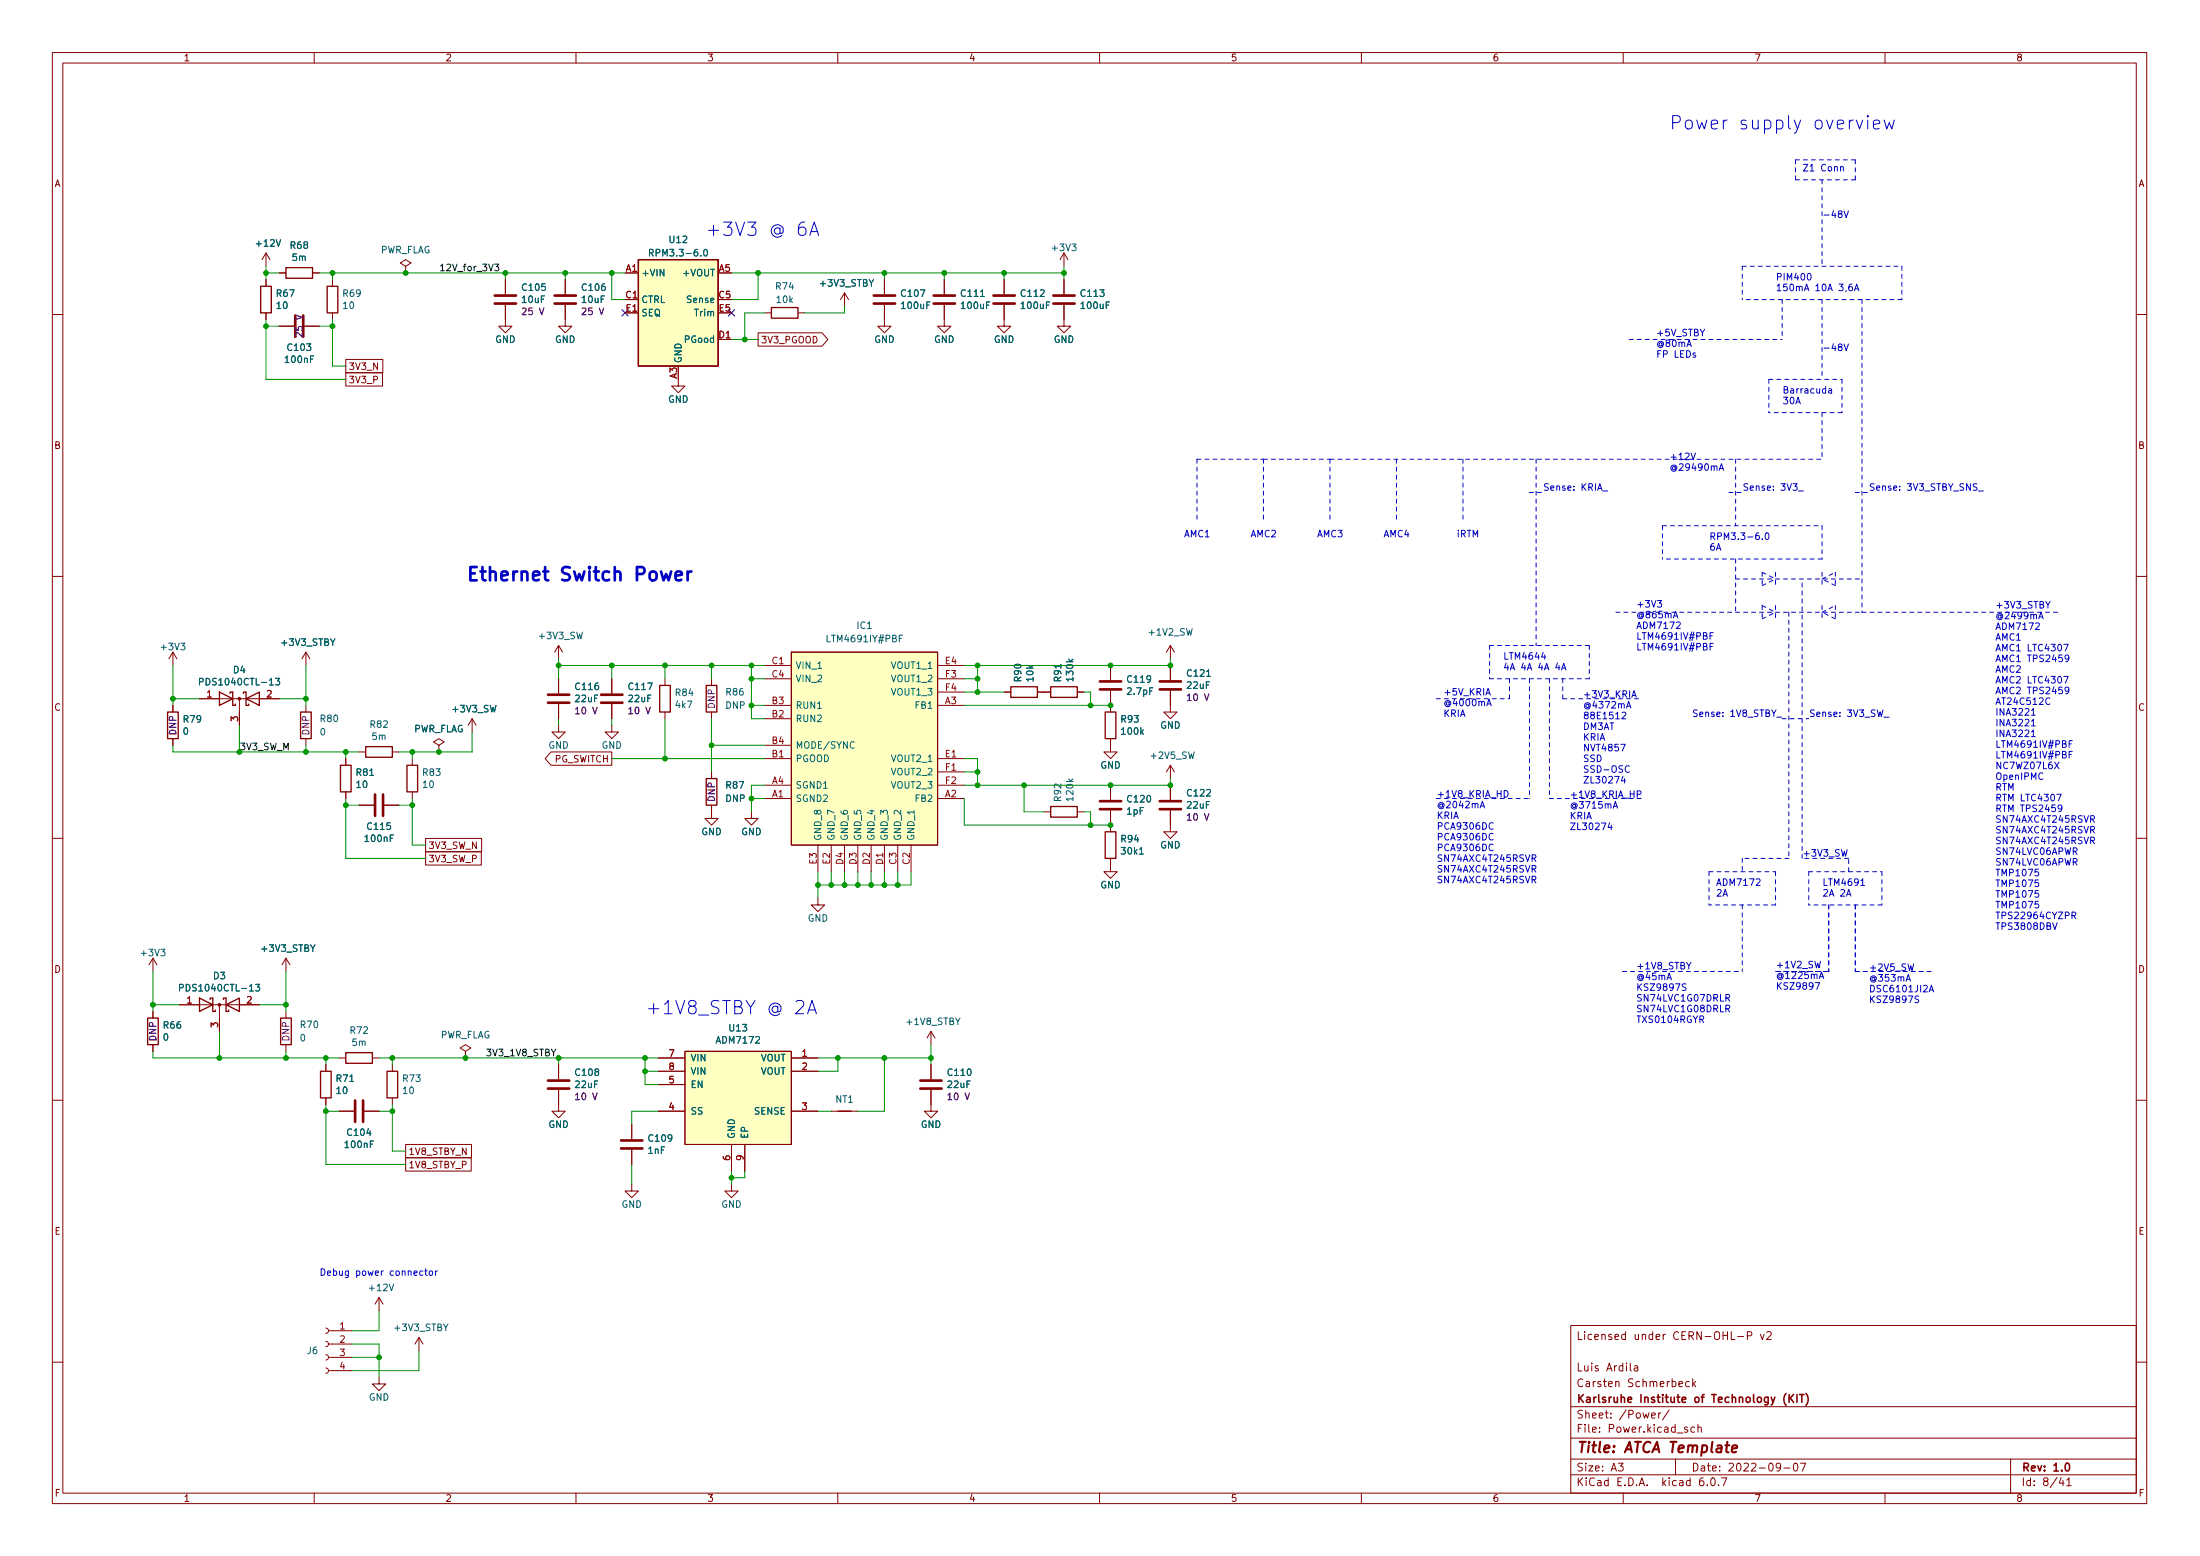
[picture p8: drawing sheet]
<svg xmlns="http://www.w3.org/2000/svg" width="420mm" height="297mm" viewBox="0 0 420 297" stroke-linecap="round" stroke-linejoin="round" font-family="sans-serif">
<g fill="none" stroke="#840000" stroke-width=".19">
<path d="M10 10h400v277h-400zM12 12h396v273h-396zM60 10v2M110 10v2M160 10v2M210 10v2M260 10v2M310 10v2M360 10v2M50.8 48.3l-.8 1.3M50.8 48.3v2.5M50.8 53.4v1.2"/>
<path d="M50.8 59.7v1.3M50.8 48.3l.8 1.3M53.3 52.1h1.3M59.7 52.1h1.3M63.5 53.4v1.2M63.5 59.7v1.3M77.5 50.8l1-.6-1-.6-1 .6 1 .6v1.3M77.5 52.1h.1M96.5 58.2v4.1h-1.3l1.3 1.2 1.3-1.2h-1.3M96.5 53.4v2.8M107.9 58.2v4.1h-1.2l1.2 1.2 1.3-1.2h-1.3M107.9 53.4v2.8"/>
<path d="M146 59.7h1.3M152.4 59.7h1.3M161.3 55.9v2.6M161.3 55.9l-.8 1.3M161.3 55.9l.8 1.3M168.9 58.2v4.1h-1.3l1.3 1.2 1.3-1.2h-1.3M168.9 53.4v2.8M180.3 58.2v4.1h-1.2l1.2 1.2 1.3-1.2h-1.3M180.3 53.4v2.8M191.8 58.2v4.1h-1.3l1.3 1.2 1.2-1.2h-1.2M191.8 53.4v2.8M203.2 58.2v4.1h-1.3l1.3 1.2 1.3-1.2h-1.3"/>
<path d="M203.2 48.3l-.8 1.3M203.2 48.3v2.5M203.2 53.4v2.8M203.2 48.3l.8 1.3M10 60h2M53.3 62.3h2.8M58.2 62.3h2.8M66 71.2h7.1v2.5h-7.1zM66 68.6h7.1v2.6h-7.1zM129.5 72.4v1.3h-1.2l1.2 1.3 1.3-1.3h-1.3M144.8 63.5h12.2l1.1 1.3-1.1 1.3h-12.2zM408 60h2"/>
<path d="M10 110h2M408 110h2M33 124.5v2.5M33 134.7v1.2M33 124.5l-.7 1.3M33 124.5l.8 1.3M38.1 133.4h15.2M45.7 133.4v5.1M58.4 124.5l-.7 1.3M58.4 124.5v2.5M58.4 134.7v1.2M58.4 124.5l.8 1.3"/>
<path d="M90.2 137.2l-.8 1.3M90.2 137.2v2.5M90.2 137.2l.7 1.3M106.7 138.5v1.2h1.2l-1.2 1.3-1.3-1.3h1.3M106.7 123.2v2.6M106.7 129.6v2.8M106.7 134.4v2.8M106.7 123.2l-.8 1.3M106.7 123.2l.7 1.3M116.8 138.5v1.2h1.3l-1.3 1.3-1.2-1.3h1.2M116.8 129.6v2.8M116.8 134.4v2.8"/>
<path d="M127 129.6v1.2M127 135.9v1.3M135.9 129.6v1.2M135.9 135.9v1.3M146 134.7h5.1M146 137.2h5.1M146 127h5.1M146 129.6h5.1M151.1 124.5h28v36.8h-28zM179.1 134.7h5M179.1 127h5M179.1 129.6h5"/>
<path d="M179.1 132.1h5M191.8 132.1h1.2M198.1 132.1h2.6M205.7 132.1h1.3M212.1 127v2.8M212.1 131.9v4M223.5 131.9v4h1.3l-1.3 1.3-1.3-1.3h1.3M223.5 123.2v2.6M223.5 127v2.8M223.5 123.2l-.7 1.3M223.5 123.2l.8 1.3M33 141v1.3"/>
<path d="M58.4 141v1.3M66 144.8v1.3M66 151.2v1.2M68.6 153.7h2.8M68.6 143.5h1.2M73.4 153.7h2.8M74.9 143.5h1.3M78.7 144.8v1.3M78.7 151.2v1.2M83.8 142.3l1-.7-1-.6-1 .6 1 .7v1.2M83.8 143.5h.1M105.2 143.5h11.6v2.6h-11.6l-1.1-1.3z"/>
<path d="M135.9 153.7v2.5h1.3l-1.3 1.3-1.3-1.3h1.3M135.9 147.4v1.2M143.5 155v1.2h1.3l-1.3 1.3-1.3-1.3h1.3M146 152.4h5.1M146 149.9h5.1M146 144.8h5.1M146 142.3h5.1M179.1 152.4h5M179.1 149.9h5M179.1 144.8h5M179.1 147.4h5M199.4 155h1.3"/>
<path d="M205.7 155h1.3M212.1 141v2.5h1.3l-1.3 1.3-1.3-1.3h1.3M212.1 149.9v2.8M212.1 154.7v4.1M223.5 154.7v4.1h1.3l-1.3 1.3-1.3-1.3h1.3M223.5 146.1l-.7 1.3M223.5 146.1v2.5M223.5 149.9v2.8M223.5 146.1l.8 1.3M10 160h2M81.3 160.1h10.7v2.5h-10.7zM81.3 162.6h10.6v2.5h-10.6z"/>
<path d="M156.2 171.5v1.3h1.3l-1.3 1.2-1.3-1.2h1.3M156.2 161.3v5.1M158.7 161.3v5.1M161.3 161.3v5.1M163.8 161.3v5.1M166.4 161.3v5.1M168.9 161.3v5.1M171.4 161.3v5.1M174 161.3v5.1M212.1 163.9v2.5h1.3l-1.3 1.3-1.3-1.3h1.3M408 160h2M29.2 182.9v2.6"/>
<path d="M29.2 193.1v1.2M29.2 199.4v1.3M29.2 182.9l-.8 1.3M29.2 182.9l.8 1.3M34.3 191.8h15.2M41.9 191.8v5.1M54.6 182.9l-.8 1.3M54.6 182.9v2.6M54.6 193.1v1.2M54.6 199.4v1.3M54.6 182.9l.8 1.3M177.8 196.9v2.5"/>
<path d="M177.8 196.9l-.8 1.3M177.8 196.9l.8 1.3M10 210h2M62.2 203.2v1.3M62.2 209.6v1.3M64.8 202h1.2M64.8 212.1h2.8M69.6 212.1h2.8M71.1 202h1.3M74.9 203.2v1.3M74.9 209.6v1.3M77.5 218.5h12.5v2.5h-12.5z"/>
<path d="M88.9 200.7l1-.6-1-.7-1 .7 1 .6v1.3M88.9 202h.1M106.7 208.1v4h-1.3l1.3 1.3 1.2-1.3h-1.2M106.7 203.2v2.8M120.6 214.7v2.8M120.6 219.5v2.8M125.7 202h5.1M125.7 212.1h5.1M125.7 204.5h5.1M125.7 207h5.1M130.8 200.7h20.3v17.8h-20.3zM139.7 218.5v5.1"/>
<path d="M142.2 218.5v5.1M151.1 202h5.1M151.1 212.1h5.1M151.1 204.5h5.1M158.7 212.1h5.1M177.8 208.1v4h-1.3l1.3 1.3 1.3-1.3h-1.3M177.8 203.2v2.8M408 210h2M77.5 221h12.5v2.6h-12.5zM120.6 226.1v1.3h1.3l-1.3 1.2-1.2-1.2h1.2M139.7 226.1v1.3h1.3l-1.3 1.2-1.3-1.2h1.3M62.2 258.6l.4 .2 .1 .3-.1 .4-.4 .1"/>
<path d="M62.2 256.1l.4 .1 .1 .4-.1 .3-.4 .2M62.2 253.5l.4 .2 .1 .3-.1 .4-.4 .1M62.7 259.1h4.6M62.7 256.6h4.6M62.7 254h4.6M72.4 247.7l-.8 1.3M72.4 247.7v2.5M72.4 247.7l.8 1.3M80 255.3l-.8 1.3M80 255.3v2.5M80 255.3l.8 1.3M300 253h108v32h-108z"/>
<path d="M331.9 255.1h1.1M333.7 255l.7-.1 .2-.2-.1-.3-.2-.2h-.6v1.5M336.2 254.7l.4 1 .3-1M337.4 254.4l.6-.2 .2 .2 .1 .2-.9 1.1h.9M10 260h2M62.2 261.1l.4 .2 .1 .4-.1 .3-.4 .2M62.7 261.7h4.6M72.4 262.9v1.3h-1.3l1.3 1.3 1.3-1.3h-1.3M300 278.5h108M300 274.5h108M300 268.5h108M309.1 279.3h.9l-.5 .6 .4 .1v.7l-.2 .1-.6-.1"/>
<path d="M311.4 260.2v1.3l.2 .2M312.1 260.8h.6l.1 .9M312.8 261.1h-.5a.29 .29 0 0 0-.2 .3 .29 .29 0 0 0 .2 .3l.5-.1M315.4 270.2l.7-.1v-.3l-.5-.1-.2 .2 .1 .7h.6M316.8 269.7v1M317.2 269.7l-.3 .1-.1 .2M318.8 269.1l-1.3 2M320 278.5v3M320.6 264.2l.8-.1-.1-.3-.4-.1-.3 .2 .1 .7h.6M322.3 272.5l-.4-.1-.2 .2 .1 .2 .5 .2v.3h-.6M322.6 263.8l-.4-.1-.3 .3 .2 .6h.5M323.3 263.2v1.5"/>
<path d="M323.4 264.1l.4 .6M323.6 272.5l-.4-.1-.3 .3 .2 .6h.5M323.8 263.7l-.5 .6M324.3 272.6l.2-.2 .4 .1v.9M324.3 271.9v1.5M340.1 280l-.3 .2h-.3l-.3-.2 .2-.6 .4-.1 .2 .2a.99 .99 0 0 1-.4 1.3h-.2M342.7 279.4l.2-.1a.8 .8 0 0 1 .5 .8 .8 .8 0 0 1-.5 .7 1 1 0 0 1-.2-1.4zM343.8 279.3h1.1l-.7 1.5M384 278.5v6.5M408 260h2M60 285v2M110 285v2"/>
<path d="M160 285v2M210 285v2M260 285v2M300 281.5h108M310 285v2M325.3 282.1a.59 .59 0 0 0-.7 .7v.5l.1 .2 .4 .1 .3-.1v-.5l-.1-.2-.4-.1-.3 .3M326.1 283.5v.1M326.8 282.3l.3-.2a.8 .8 0 0 1 .5 .8 .8 .8 0 0 1-.5 .7l-.3-.1-.1-.5zM328.2 283.5v.1M328.8 282.1h1l-.7 1.5M340.7 280.2h1.2M360 285v2"/>
<path d="M393.6 282l-.3 1.1h.9M394 282.6v1M394.7 282.5l.4-.4v1.5M394.7 283.6h.9"/>
</g>
<path d="M341.1 266a1.73 1.73 0 0 0 0 2.3M341.7 266.2v1.5M341.9 266.9l.6 .8M342.5 266.2l-.8 .9M343.2 266.2v1.5M343.7 266.2h.8M344.1 266.2v1.5M344.9 266a1.73 1.73 0 0 1 0 2.3M394.6 279.4l.2-.1a.8 .8 0 0 1 .5 .8 .8 .8 0 0 1-.5 .7 1 1 0 0 1-.2-1.4z" fill="none" stroke="#840000" stroke-width=".3"/>
<path d="M329.5 275.9h.8M330.8 276.6l.9-.2v-.4l-.6-.1-.3 .3v.9h.8" fill="none" stroke="#840000" stroke-width=".4"/>
<g fill="none" stroke="#840000" stroke-width=".51">
<path d="M94.5 57.9h4.1M94.5 56.4h4.1M105.9 57.9h4.1M105.9 56.4h4.1M166.9 57.9h4M166.9 56.4h4M178.3 57.9h4.1M178.3 56.4h4.1M189.7 57.9h4.1M189.7 56.4h4.1M201.2 57.9h4M201.2 56.4h4"/>
<path d="M56.4 60.2v4.1M57.9 60.2v4.1M104.6 134.1h4.1M104.6 132.6h4.1M114.8 134.1h4.1M114.8 132.6h4.1M210.1 131.6h4M210.1 130.1h4M221.5 131.6h4.1M221.5 130.1h4.1M71.6 151.7v4M73.2 151.7v4"/>
<path d="M210.1 154.5h4M210.1 152.9h4M221.5 154.5h4.1M221.5 152.9h4.1M67.8 210.1v4.1M69.3 210.1v4.1M104.6 207.8h4.1M104.6 206.3h4.1M118.6 219.2h4.1M118.6 217.7h4.1M175.8 207.8h4M175.8 206.3h4"/>
</g>
<g fill="none" stroke="#840000" stroke-width=".25">
<path d="M49.8 54.6h2v5.1h-2zM54.6 51.1h5.1v2h-5.1zM62.5 54.6h2v5.1h-2zM121.9 49.6h15.3v20.3h-15.3zM147.3 58.7h5.1v2h-5.1zM32 135.9h2v5.1h-2zM41.9 132.1l2.5 1.3-2.5 1.3zM43.9 132.4v-.3h.5v2.6h.6v-.3M46.5 132.4v-.3h.5v2.6h.5v-.3M47 133.4l2.5-1.3v2.6zM57.4 135.9h2v5.1h-2zM126 130.8h2v5.1h-2z"/>
<path d="M134.9 130.8h2v5.1h-2zM193 131.1h5.1v2h-5.1zM200.7 131.1h5v2h-5zM211.1 135.9h2v5.1h-2zM65 146.1h2.1v5.1h-2.1zM69.8 142.5h5.1v2.1h-5.1zM77.7 146.1h2.1v5.1h-2.1zM134.9 148.6h2v5.1h-2zM200.7 154h5v2h-5zM211.1 158.8h2v5.1h-2zM28.2 194.3h2v5.1h-2zM38.1 190.5l2.5 1.3-2.5 1.3z"/>
<path d="M40.1 190.8v-.3h.5v2.6h.5v-.3M42.7 190.8v-.3h.5v2.6h.5v-.3M43.2 191.8l2.5-1.3v2.6zM53.6 194.3h2v5.1h-2zM61.2 204.5h2v5.1h-2zM66 201h5.1v2h-5.1zM73.9 204.5h2v5.1h-2zM160 212.1h2.6"/>
</g>
<g fill="#ffffc2" stroke="#ffffc2" stroke-width=".19">
<path d="M121.9 49.6h15.3v20.3h-15.3z"/>
<path d="M151.1 124.5h28v36.8h-28z"/>
<path d="M130.8 200.7h20.3v17.8h-20.3z"/>
</g>
<path d="M124 48.3l.6-.1 .2-.2-.1-.3-.7-.1v1.3M124.3 48.3l.5 .6M134.5 47.7l.2-.1a.68 .68 0 0 1 .4 .6 .68 .68 0 0 1-.4 .7l-.3-.5zM38.1 130.2l.6-.1 .1-.2v-.3l-.7-.1v1.3M52.6 129.5h.8l-.4 .5 .3 .1v.5l-.1 .2-.6-.2M172.4 121.3h-.6v1.2M163.2 141.7a.6 .6 0 0 0-.9 .4 .6 .6 0 0 0 .6 .8l.3-.2M34.3 188.6l.6-.1 .1-.2v-.3l-.7-.1v1.3M48.8 187.9h.8l-.4 .5 .3 .1v.6l-.2 .1-.5-.1" fill="none" stroke="#006464" stroke-width=".19"/>
<g fill="#840000" stroke="#840000" stroke-width=".19">
<circle cx="41.9" cy="191.8" r=".25"/>
<circle cx="45.7" cy="133.4" r=".25"/>
</g>
<path d="M94.5 50.4h.8l-.5 .5 .4 .1v.6l-.2 .1-.5-.1" fill="none" stroke="#0f0f0f" stroke-width=".19"/>
<g fill="none" stroke="#0000c2" stroke-width=".19">
<path d="M351.5 31.9l.2-.1 .3 .1v.7M351.5 31.8v.8M356.7 22.1l-.1 .1 .1 .1 .1-.1-.1-.1v.2M356.7 22.9v1.7M357.8 23.8l1.2-.3-.1-.5-.7-.1-.4 .4v1l.1 .2 .3 .1 .7-.1M359.8 22.9l.5 1.7 .5-1.2 .5 1.2 .5-1.7M154.7 44.9l.8-2.5 .8 2.5M154.9 44.2h1.2M345.3 52.3l.2-.1a.68 .68 0 0 1 .4 .6 .68 .68 0 0 1-.4 .7l-.3-.5zM352.2 40.3l.4 1.2 .4-1.2M353.7 54.2l-.4 .1-.2 .2v.8l.2 .2 .4-.1 .1-.4-.1-.2-.4-.1-.2 .3M354.2 55.5l.4-1.3 .4 1.3"/>
<path d="M354.3 55.1h.6M323.8 67.4h-.3l-.2 .1 .1 .2 .4 .1v.3h-.5M349.3 74.3h.5v.8M349.8 74.5l-.4 .1-.2 .1 .2 .4 .4-.1M352.2 65.7l.4 1.2 .4-1.2M306.1 93.7h1M323 86.5l.4 1.3 .4-1.3M328.3 89.8l.5-1.3 .4 1.3M328.5 89.4h.6M343.5 93.7h.9M377.8 93.7h1M316.5 114.6h.8l-.4 .5 .4 .1v.6l-.2 .1-.6-.1"/>
<path d="M319.6 118l.4-1.3 .4 1.3M320.2 118.8l.5-.1 .2 .4-.8 .9h.8M336.6 102.9v.1M337.2 101.8l.2-.1a.68 .68 0 0 1 .5 .7 .68 .68 0 0 1-.5 .6l-.3-.5zM388.8 119l.4-.1 .3 .4-.8 .9h.8M389.4 118.1l.4-1.2 .4 1.2M389.5 117.8h.6M390.7 114.8l.4 .7 .4-.7M283.8 132.7l.4-1.3 .4 1.3M283.9 132.3h.6M284 134.7l.4-1.2 .4 1.2M284.1 134.4h.6"/>
<path d="M294.7 124.5l-.3 .9h.8M297.4 126.6l-.3 .9h.8M298.2 127.9l.4-1.3 .5 1.3M298.3 127.5h.7M309.8 136.1l.5-.2 .2 .4-.8 .9h.8M310.6 135.2l.4-1.3 .5 1.3M310.7 134.8h.6M311.7 133.1l.4-1.2 .4 1.2M311.8 132.8h.6M324.1 135.6l-.4-.1-.2 .1v.4l.5 .2 .1 .3-.2 .3-.5-.1M326.6 121.4h.4M326.6 123.4h.4"/>
<path d="M327.2 120.8h-.6v1.2M327.2 122.8h-.6v1.3M359.8 136.9h1M388 135.6l.3-.3v1.2M388 137.7l.3-.4v1.3M388 139.7l.3-.3v1.2M388 136.5h.7M388 138.6h.7M391.5 133.3a.6 .6 0 0 0-.9 .5 .6 .6 0 0 0 .6 .7l.3-.1M394.1 123h.9l-.6 1.3M394.1 129.1h.9l-.6 1.3M395.1 125.6l-.2 .2h-.4l-.1-.2v-.4l.5-.2 .2 .3-.1 .7-.1 .2-.4 .1"/>
<path d="M395.1 131.7l-.2 .3-.4-.1-.1-.2v-.4l.5-.1 .2 .2-.1 .7-.1 .3h-.4M282.7 154.2l.4-1.2 .4 1.2M282.8 153.9h.6M285.2 157.2a.6 .6 0 0 0-.9 .4 .6 .6 0 0 0 .6 .7l.3-.1M285.2 159.2a.6 .6 0 0 0-.9 .4 .6 .6 0 0 0 .6 .8l.3-.2M287.3 150.9a.64 .64 0 0 1 .7 .6 .64 .64 0 0 1-.7 .7zM307.4 157l-.3 1h.8M307.7 157.5v.9M308.1 154.3l.4-1.3 .4 1.3M308.2 153.9h.6M309.5 142.1h.9l-.6 1.3M310 148.2l-.3 .9h.7"/>
<path d="M310.3 148.6v.9M311.2 146.3a.6 .6 0 0 0-.9 .4 .6 .6 0 0 0 .6 .7l.3-.1M312.7 151.6h.6l.1-.2-.1-.3-.6-.1v1.2M388 140.6h.7M392.4 145.5l.8 1.3M392.8 151.6h.9l-.6 1.3M393.2 145.5l-.8 1.3M393.8 154.2l-.3 .3-.3-.1-.2-.2 .1-.4 .4-.1 .3 .2-.1 .7-.2 .3h-.3M395.2 142h.4M395.2 144h.4M395.8 141.4h-.6v1.3M395.8 143.4h-.6v1.3"/>
<path d="M399.3 156.4l.6-.1 .1-.2-.1-.3-.6-.1v1.3M399.3 158.4h.6l.1-.2-.1-.3-.6-.1v1.2M399.6 156.4l.4 .6M399.6 158.4l.4 .6M285.2 161.3a.6 .6 0 0 0-.9 .4 .6 .6 0 0 0 .6 .7l.3-.1M292.6 163.8h.6l.1-.2v-.3l-.7-.1v1.2M292.6 165.9l.6-.1 .1-.2v-.3l-.7-.1v1.3M292.6 167.9h.6l.1-.2v-.3l-.7-.1v1.2M292.9 163.8l.4 .6M292.9 165.9l.4 .6M292.9 167.9l.4 .6M335.4 167.9l.5-.1 .2 .3-.7 .9h.7"/>
<path d="M352.7 171.1l.4-1.3 .4 1.3M355.4 168.1l.3-.3v1.2M355.4 169h.7M389.3 165.9h-.6l-.1 .6 .2-.1 .4 .1 .2 .2-.1 .4-.2 .1-.5-.1M389.3 168h-.6l-.1 .6 .2-.1h.4l.2 .2-.1 .4-.2 .1-.5-.1M389.3 170h-.6l-.1 .6 .2-.1 .4 .1 .2 .1-.1 .5-.2 .1-.5-.1M389.3 172.1h-.6l-.1 .6 .2-.1h.4l.2 .2-.1 .4-.2 .1-.5-.1M392 176.2l.4 1.2 .5-1.2M395.7 174.8l.6-.1 .1-.2v-.3l-.7-.1v1.3M396 174.8l.4 .6M399.3 160.5l.6-.1 .1-.2-.1-.3-.6-.1v1.3M399.6 160.5l.4 .6"/>
<path d="M154.2 193.5l.9-2.5 .8 2.5M154.5 192.8h1.2M322 187.9l-.5-.1-.2 .1v.4l.6 .2 .1 .3-.3 .3-.4-.1M322.1 183.7l.4 .7 .5-.7M329.6 190.5h.6l.1-.2v-.3l-.7-.2v1.3M329.6 192.6l.6-.1 .1-.2v-.3l-.7-.1v1.3M329.9 190.5l.4 .6M329.9 192.6l.4 .6M346.7 187.6h.8l-.5 1.3M347.5 186.8l.4-1.3 .4 1.3M347.6 186.4h.6M364 187.3l.4-1.3 .5 1.3"/>
<path d="M366.4 190.2l-.4-.1-.3 .3 .1 .3 .6 .2v.4l-.2 .1-.5-.1M368.4 189.4l.5-1.3 .4 1.3M368.6 189h.6M80.8 242.7l-.4-.1-.3 .3 .2 .5h.5M81.1 242.6h.5M81.3 242.2v1.1l.3 .2M82.1 242.7l.3-.1 .2 .3v.3l-.2 .3-.3-.1-.1-.2zM83.2 242.6v.9M83.5 242.6l-.3 .3"/>
</g>
<path d="M129 109.9l1.2-.2-.1-.5-.7-.1-.4 .4v.9l.1 .3 .3 .1 .7-.1M131.3 109.1v1.7M132 109.1a.65 .65 0 0 0-.7 .5" fill="none" stroke="#0000c2" stroke-width=".51"/>
<g fill="none" stroke="#0000c2" stroke-width=".19" stroke-dasharray=".8 .8">
<path d="M342.9 34.3h11.4M342.9 30.5h11.4M342.9 30.5v3.8M348 34.3v16.5M354.3 34.3v-3.8M332.7 50.8v6.4M332.7 50.8h30.5M340.4 57.2v7.6M348 57.2v15.2M355.6 57.2v59.7M363.2 50.8v6.4M363.2 57.2h-30.5"/>
<path d="M311.1 64.8h29.3M337.8 72.4v6.4M337.8 72.4h14M348 78.8v8.9M351.8 72.4v6.4M351.8 78.8h-14M228.6 87.7v11.4M228.6 87.7h12.7M241.3 87.7h12.7M241.3 87.7v11.4M254 87.7h94M254 87.7v11.4"/>
<path d="M266.7 87.7v11.4M279.4 87.7v11.4M292.1 94h2.5M293.4 87.7v35.5M330.2 94h2.5M331.5 87.7v12.7M354.3 94h2.6M308.6 116.9h22.9M317.5 100.4v6.3M317.5 100.4h30.5M331.5 106.7v10.2M331.5 116.9h24.1"/>
<path d="M331.5 110.5h24.1M336.5 115.6v2.5M336.5 118.1l2.6-1.2M336.5 109.3v2.5M336.5 111.8l2.6-1.3M336.5 109.3l2.6 1.2M336.5 115.6l2.6 1.3M339.1 115.6v2.5M339.1 109.3v2.5M341.6 116.9v47M348 100.4v6.3M348 106.7h-30.5"/>
<path d="M348 109.3v2.5M348 115.6v2.5M348 110.5l2.5-1.2M348 116.9l2.5-1.3M350.5 115.6v2.5M350.5 109.3v2.5M350.5 118.1l-2.5-1.2M350.5 111.8l-2.5-1.3M355.6 116.9h38.1M274.3 133.4h14M284.5 123.2h19M284.5 123.2v6.4"/>
<path d="M288.3 129.6v3.8M292.1 129.6v22.8M295.9 129.6v22.8M298.4 129.6v3.8M298.4 133.4h15.3M303.5 129.6h-19M303.5 123.2v6.4M340.4 137.2h5M274.3 152.4h17.8M295.9 152.4h17.8M326.4 166.4h12.7M326.4 166.4v6.4"/>
<path d="M332.7 172.8v12.7M332.7 163.9v2.5M339.1 172.8h-12.7M339.1 166.4v6.4M341.6 163.9h-8.9M344.2 163.9v-53.4M345.4 166.4v6.4M345.4 166.4h14M349.2 172.8v12.7M353.1 163.9h-8.9M353.1 166.4v-2.5M354.3 172.8v12.7"/>
<path d="M359.4 166.4v6.4M359.4 172.8h-14M309.9 185.5h22.8M339.1 185.5h10.1M349.2 185.5h-10.1M354.3 185.5h15.3M354.3 185.5h14"/>
</g>
<g fill="none" stroke="#009600" stroke-width=".19">
<path d="M50.8 52.1h2.5M50.8 50.8v2.6M61 52.1h58.4M63.5 52.1v1.3M96.5 52.1v1.3M107.9 52.1v1.3M116.8 52.1v5.1h2.6M139.7 52.1h63.5M144.8 52.1v5.1h-5.1M146 59.7h-3.8v5.1M161.3 58.5v1.2h-7.6M168.9 52.1v1.3"/>
<path d="M180.3 52.1v1.3M191.8 52.1v1.3M203.2 50.8v2.6M50.8 61v11.4h15.2M50.8 62.3h2.5M61 62.3h2.5M63.5 61v8.9h2.5M139.7 64.8h5.1M33 133.4h5.1M33 127v7.7M45.7 138.5v5M53.3 133.4h5.1"/>
<path d="M58.4 127v7.7M90.2 139.7v3.8h-14M106.7 127h39.3M106.7 125.8v3.8M106.7 137.2v1.3M116.8 127v2.6M116.8 137.2v1.3M127 127v2.6M127 137.2v7.6M135.9 127v2.6M135.9 137.2v10.2M143.5 129.6h2.5"/>
<path d="M143.5 127v10.2h2.5M143.5 134.7h2.5M184.1 132.1h7.7M184.1 129.6h2.6M184.1 134.7h28M186.7 127v5.1M207 132.1h1.3v2.6M223.5 125.8v1.2h-39.4M33 142.3v1.2h35.6M58.4 142.3v1.2M66 143.5v1.3M66 152.4v11.5h15.3"/>
<path d="M66 153.7h2.6M76.2 153.7h2.5M78.7 143.5v1.3M78.7 152.4v8.9h2.6M116.8 144.8h29.2M135.9 142.3h10.1M143.5 152.4h2.5M146 149.9h-2.5v5.1M184.1 152.4v5.1h28M184.1 144.8h2.6v5.1M184.1 147.4h2.6M195.6 149.9v5.1h3.8"/>
<path d="M207 155h1.3v2.5M223.5 148.6v1.3h-39.4M156.2 166.4v5.1M158.7 166.4v2.5M161.3 166.4v2.5M163.8 166.4v2.5M166.4 166.4v2.5M168.9 166.4v2.5M171.4 166.4v2.5M174 166.4v2.5h-17.8M29.2 191.8h5.1M29.2 185.5v7.6"/>
<path d="M41.9 196.9v5.1M49.5 191.8h5.1M54.6 185.5v7.6M177.8 199.4v3.8M29.2 200.7v1.3h35.6M54.6 200.7v1.3M62.2 202v1.2M62.2 210.9v11.4h15.3M62.2 212.1h2.6M72.4 202h53.3M72.4 212.1h2.5M74.9 210.9v8.8h2.6"/>
<path d="M74.9 202v1.2M106.7 202v1.2M123.2 202v5h2.5M123.2 204.5h2.5M125.7 212.1h-5.1v2.6M156.2 202h21.6M156.2 212.1h2.5M160 202v2.5h-3.8M168.9 202v10.1h-5.1M120.6 222.3v3.8M139.7 223.6v2.5M142.2 223.6v1.2h-2.5"/>
<path d="M67.3 256.6h5.1v6.3M67.3 259.1h5.1M72.4 250.2v3.8h-5.1M80 257.8v3.9h-12.7"/>
</g>
<path d="M118.8 59.1l1.2 1.2M120 59.1l-1.2 1.2M139.1 59.1l1.2 1.2M140.3 59.1l-1.2 1.2" fill="none" stroke="#000084" stroke-width=".19"/>
<g fill="#009600" stroke="#009600" stroke-width=".19">
<circle cx="168.9" cy="202" r=".46"/>
<circle cx="177.8" cy="202" r=".46"/>
<circle cx="139.7" cy="224.8" r=".46"/>
<circle cx="160" cy="202" r=".46"/>
<circle cx="168.9" cy="168.9" r=".46"/>
<circle cx="171.4" cy="168.9" r=".46"/>
<circle cx="74.9" cy="212.1" r=".46"/>
<circle cx="88.9" cy="202" r=".46"/>
<circle cx="106.7" cy="202" r=".46"/>
<circle cx="72.4" cy="259.1" r=".46"/>
<circle cx="127" cy="127" r=".46"/>
<circle cx="116.8" cy="127" r=".46"/>
<circle cx="116.8" cy="52.1" r=".46"/>
<circle cx="107.9" cy="52.1" r=".46"/>
<circle cx="106.7" cy="127" r=".46"/>
<circle cx="78.7" cy="153.7" r=".46"/>
<circle cx="66" cy="153.7" r=".46"/>
<circle cx="83.8" cy="143.5" r=".46"/>
<circle cx="78.7" cy="143.5" r=".46"/>
<circle cx="161.3" cy="168.9" r=".46"/>
<circle cx="166.4" cy="168.9" r=".46"/>
<circle cx="163.8" cy="168.9" r=".46"/>
<circle cx="123.2" cy="204.5" r=".46"/>
<circle cx="123.2" cy="202" r=".46"/>
<circle cx="156.2" cy="168.9" r=".46"/>
<circle cx="158.7" cy="168.9" r=".46"/>
<circle cx="127" cy="144.8" r=".46"/>
<circle cx="54.6" cy="202" r=".46"/>
<circle cx="54.6" cy="191.8" r=".46"/>
<circle cx="74.9" cy="202" r=".46"/>
<circle cx="41.9" cy="202" r=".46"/>
<circle cx="29.2" cy="191.8" r=".46"/>
<circle cx="62.2" cy="202" r=".46"/>
<circle cx="62.2" cy="212.1" r=".46"/>
<circle cx="58.4" cy="133.4" r=".46"/>
<circle cx="66" cy="143.5" r=".46"/>
<circle cx="58.4" cy="143.5" r=".46"/>
<circle cx="33" cy="133.4" r=".46"/>
<circle cx="77.5" cy="52.1" r=".46"/>
<circle cx="63.5" cy="52.1" r=".46"/>
<circle cx="96.5" cy="52.1" r=".46"/>
<circle cx="50.8" cy="52.1" r=".46"/>
<circle cx="63.5" cy="62.3" r=".46"/>
<circle cx="50.8" cy="62.3" r=".46"/>
<circle cx="144.8" cy="52.1" r=".46"/>
<circle cx="143.5" cy="129.6" r=".46"/>
<circle cx="142.2" cy="64.8" r=".46"/>
<circle cx="168.9" cy="52.1" r=".46"/>
<circle cx="180.3" cy="52.1" r=".46"/>
<circle cx="212.1" cy="134.7" r=".46"/>
<circle cx="208.3" cy="134.7" r=".46"/>
<circle cx="203.2" cy="52.1" r=".46"/>
<circle cx="186.7" cy="132.1" r=".46"/>
<circle cx="191.8" cy="52.1" r=".46"/>
<circle cx="223.5" cy="127" r=".46"/>
<circle cx="186.7" cy="127" r=".46"/>
<circle cx="186.7" cy="129.6" r=".46"/>
<circle cx="143.5" cy="134.7" r=".46"/>
<circle cx="143.5" cy="152.4" r=".46"/>
<circle cx="135.9" cy="142.3" r=".46"/>
<circle cx="135.9" cy="127" r=".46"/>
<circle cx="143.5" cy="127" r=".46"/>
<circle cx="195.6" cy="149.9" r=".46"/>
<circle cx="186.7" cy="147.4" r=".46"/>
<circle cx="186.7" cy="149.9" r=".46"/>
<circle cx="212.1" cy="149.9" r=".46"/>
<circle cx="223.5" cy="149.9" r=".46"/>
<circle cx="212.1" cy="127" r=".46"/>
<circle cx="212.1" cy="157.5" r=".46"/>
<circle cx="208.3" cy="157.5" r=".46"/>
</g>
<g font-size="3.5" fill="#0000c2">
<text x="318.8" y="24.7">Power supply overview</text>
<text x="134.6" y="45.1">+3V3 @ 6A</text>
<text x="88.9" y="110.9">Ethernet Switch Power</text>
<text x="123.2" y="193.6">+1V8_STBY @ 2A</text>
</g>
<text font-size="2.8" fill="#840000" x="301" y="277.3">Title: ATCA Template</text>
<g font-size="2.1" fill="#840000">
<text x="301" y="255.8">Licensed under CERN-OHL-P v2</text>
<text x="301" y="261.8">Luis Ardila</text>
<text x="301" y="267.8">Karlsruhe Institute of Technology (KIT)</text>
<text x="301" y="264.8">Carsten Schmerbeck</text>
<text x="301" y="273.5">File: Power.kicad_sch</text>
<text x="301" y="270.8">Sheet: /Power/</text>
<text x="301" y="280.9">Size: A3</text>
<text x="323" y="280.9">Date: 2022-09-07</text>
<text x="386" y="280.9">Rev: 1.0</text>
<text x="301" y="283.7">KiCad E.D.A. kicad 6.0.7</text>
<text x="386" y="283.7">Id: 8/41</text>
</g>
<g font-size="1.8" fill="#840000">
<text x="35" y="11.7">1</text>
<text x="85" y="11.7">2</text>
<text x="135" y="11.7">3</text>
<text x="185" y="11.7">4</text>
<text x="235" y="11.7">5</text>
<text x="285" y="11.7">6</text>
<text x="335" y="11.7">7</text>
<text x="385" y="11.7">8</text>
<text x="10.3" y="35.7">A</text>
<text x="408.3" y="35.7">A</text>
<text x="145.3" y="65.5">3V3_PGOOD</text>
<text x="66.5" y="70.6">3V3_N</text>
<text x="66.5" y="73.2">3V3_P</text>
<text x="10.3" y="85.7">B</text>
<text x="408.3" y="85.7">B</text>
<text x="10.3" y="135.7">C</text>
<text x="408.3" y="135.7">C</text>
<text x="105.8" y="145.5">PG_SWITCH</text>
<text x="81.8" y="162.1">3V3_SW_N</text>
<text x="81.8" y="164.6">3V3_SW_P</text>
<text x="10.3" y="185.7">D</text>
<text x="408.3" y="185.7">D</text>
<text x="77.9" y="220.5">1V8_STBY_N</text>
<text x="77.9" y="223">1V8_STBY_P</text>
<text x="10.4" y="235.7">E</text>
<text x="408.4" y="235.7">E</text>
<text x="10.4" y="285.7">F</text>
<text x="35" y="286.7">1</text>
<text x="85" y="286.7">2</text>
<text x="135" y="286.7">3</text>
<text x="185" y="286.7">4</text>
<text x="235" y="286.7">5</text>
<text x="285" y="286.7">6</text>
<text x="335" y="286.7">7</text>
<text x="385" y="286.7">8</text>
<text x="408.4" y="285.7">F</text>
</g>
<g font-size="1.8" fill="#0000c2">
<text x="344.2" y="32.7">Z1 Conn</text>
<text x="348" y="41.6">-48V</text>
<text x="339.1" y="53.5">PIM400</text>
<text x="339.1" y="55.6">150mA 10A 3,6A</text>
<text x="316.2" y="64.2">+5V_STBY</text>
<text x="316.2" y="66.2">@80mA</text>
<text x="316.2" y="68.3">FP LEDs</text>
<text x="348" y="67">-48V</text>
<text x="340.4" y="75.1">Barracuda</text>
<text x="340.4" y="77.2">30A</text>
<text x="318.8" y="87.8">+12V</text>
<text x="318.8" y="89.9">@29490mA</text>
<text x="294.6" y="93.7">Sense: KRIA_</text>
<text x="332.7" y="93.7">Sense: 3V3_</text>
<text x="356.9" y="93.7">Sense: 3V3_STBY_SNS_</text>
<text x="226.1" y="102.6">AMC1</text>
<text x="238.8" y="102.6">AMC2</text>
<text x="251.5" y="102.6">AMC3</text>
<text x="264.2" y="102.6">AMC4</text>
<text x="278.1" y="102.6">iRTM</text>
<text x="326.4" y="103.1">RPM3.3-6.0</text>
<text x="326.4" y="105.1">6A</text>
<text x="312.4" y="116">+3V3</text>
<text x="312.4" y="118">@865mA</text>
<text x="381" y="116.1">+3V3_STBY</text>
<text x="381" y="118.2">@2499mA</text>
<text x="287" y="125.9">LTM4644</text>
<text x="312.4" y="120.1">ADM7172</text>
<text x="312.4" y="122.1">LTM4691IV#PBF</text>
<text x="312.4" y="124.1">LTM4691IV#PBF</text>
<text x="381" y="120.2">ADM7172</text>
<text x="381" y="122.3">AMC1</text>
<text x="381" y="124.3">AMC1 LTC4307</text>
<text x="287" y="128">4A 4A 4A 4A</text>
<text x="381" y="126.4">AMC1 TPS2459</text>
<text x="381" y="128.4">AMC2</text>
<text x="381" y="130.5">AMC2 LTC4307</text>
<text x="275.6" y="132.8">+5V_KRIA</text>
<text x="275.6" y="134.8">@4000mA</text>
<text x="275.6" y="136.8">KRIA</text>
<text x="302.3" y="133.2">+3V3_KRIA</text>
<text x="302.3" y="135.2">@4372mA</text>
<text x="302.3" y="137.3">88E1512</text>
<text x="324.2" y="136.8">Sense: 1V8_STBY_</text>
<text x="345.4" y="136.8">Sense: 3V3_SW_</text>
<text x="381" y="132.5">AMC2 TPS2459</text>
<text x="381" y="134.5">AT24C512C</text>
<text x="381" y="136.6">INA3221</text>
<text x="302.3" y="139.3">DM3AT</text>
<text x="302.3" y="141.4">KRIA</text>
<text x="302.3" y="143.4">NVT4857</text>
<text x="381" y="138.6">INA3221</text>
<text x="381" y="140.7">INA3221</text>
<text x="381" y="142.7">LTM4691IV#PBF</text>
<text x="302.3" y="145.5">SSD</text>
<text x="302.3" y="147.5">SSD-OSC</text>
<text x="302.3" y="149.5">ZL30274</text>
<text x="381" y="144.8">LTM4691IV#PBF</text>
<text x="381" y="146.8">NC7WZ07L6X</text>
<text x="381" y="148.9">OpenIPMC</text>
<text x="274.3" y="152.2">+1V8_KRIA_HD</text>
<text x="274.3" y="154.3">@2042mA</text>
<text x="299.7" y="152.3">+1V8_KRIA_HP</text>
<text x="299.7" y="154.3">@3715mA</text>
<text x="381" y="150.9">RTM</text>
<text x="381" y="153">RTM LTC4307</text>
<text x="381" y="155">RTM TPS2459</text>
<text x="274.3" y="156.3">KRIA</text>
<text x="274.3" y="158.4">PCA9306DC</text>
<text x="274.3" y="160.4">PCA9306DC</text>
<text x="299.7" y="156.4">KRIA</text>
<text x="299.7" y="158.4">ZL30274</text>
<text x="381" y="157">SN74AXC4T245RSVR</text>
<text x="381" y="159.1">SN74AXC4T245RSVR</text>
<text x="381" y="161.1">SN74AXC4T245RSVR</text>
<text x="274.3" y="162.5">PCA9306DC</text>
<text x="274.3" y="164.5">SN74AXC4T245RSVR</text>
<text x="274.3" y="166.6">SN74AXC4T245RSVR</text>
<text x="344.2" y="163.5">+3V3_SW</text>
<text x="381" y="163.2">SN74LVC06APWR</text>
<text x="381" y="165.2">SN74LVC06APWR</text>
<text x="381" y="167.3">TMP1075</text>
<text x="274.3" y="168.6">SN74AXC4T245RSVR</text>
<text x="327.7" y="169.1">ADM7172</text>
<text x="327.7" y="171.1">2A</text>
<text x="348" y="169.1">LTM4691</text>
<text x="348" y="171.1">2A 2A</text>
<text x="381" y="169.3">TMP1075</text>
<text x="381" y="171.4">TMP1075</text>
<text x="381" y="173.4">TMP1075</text>
<text x="381" y="175.4">TPS22964CYZPR</text>
<text x="381" y="177.5">TPS3808DBV</text>
<text x="312.4" y="185">+1V8_STBY</text>
<text x="339.1" y="184.8">+1V2_SW</text>
<text x="356.9" y="185.3">+2V5_SW</text>
<text x="312.4" y="187.1">@45mA</text>
<text x="312.4" y="189.1">KSZ9897S</text>
<text x="312.4" y="191.2">SN74LVC1G07DRLR</text>
<text x="339.1" y="186.9">@1225mA</text>
<text x="339.1" y="188.9">KSZ9897</text>
<text x="356.9" y="187.4">@353mA</text>
<text x="356.9" y="189.4">DSC6101JI2A</text>
<text x="356.9" y="191.5">KSZ9897S</text>
<text x="312.4" y="193.2">SN74LVC1G08DRLR</text>
<text x="312.4" y="195.3">TXS0104RGYR</text>
<text x="61" y="243.5">Debug power connector</text>
</g>
<g font-size="1.8" fill="#006464">
<text x="49.1" y="47.1">+12V</text>
<text x="55.5" y="47.5">R68</text>
<text x="127.9" y="46.4">U12</text>
<text x="201.1" y="47.9">+3V3</text>
<text x="55.9" y="49.8">5m</text>
<text x="72.5" y="48.3">PWR_FLAG</text>
<text x="122.4" y="52.7">+VIN</text>
<text x="124.8" y="48.9">RPM3.3-6.0</text>
<text x="130.7" y="52.7">+VOUT</text>
<text x="52.9" y="56.7">R67</text>
<text x="52.9" y="59">10</text>
<text x="65.6" y="56.7">R69</text>
<text x="65.6" y="59">10</text>
<text x="99.8" y="57.8">10uF</text>
<text x="99.9" y="55.5">C105</text>
<text x="111.2" y="57.8">10uF</text>
<text x="111.3" y="55.5">C106</text>
<text x="122.4" y="57.8">CTRL</text>
<text x="131.4" y="57.8">Sense</text>
<text x="148.2" y="55.3">R74</text>
<text x="148.4" y="57.8">10k</text>
<text x="156.7" y="54.7">+3V3_STBY</text>
<text x="172.2" y="56.7">C107</text>
<text x="172.3" y="59">100uF</text>
<text x="183.7" y="56.7">C111</text>
<text x="183.7" y="59">100uF</text>
<text x="195.1" y="56.7">C112</text>
<text x="195.1" y="59">100uF</text>
<text x="206.5" y="56.7">C113</text>
<text x="206.6" y="59">100uF</text>
<text x="94.6" y="65.4">GND</text>
<text x="106" y="65.4">GND</text>
<text x="122.4" y="60.4">SEQ</text>
<text x="130.9" y="65.4">PGood</text>
<text x="132.8" y="60.4">Trim</text>
<text x="166.9" y="65.4">GND</text>
<text x="178.4" y="65.4">GND</text>
<text x="189.8" y="65.4">GND</text>
<text x="201.2" y="65.4">GND</text>
<text x="54.6" y="69.3">100nF</text>
<text x="55" y="67">C103</text>
<text x="130.2" y="69.4" transform="rotate(-90 130.2 69.4)">GND</text>
<text x="127.6" y="76.9">GND</text>
<text x="30.9" y="124.1">+3V3</text>
<text x="53.9" y="123.3">+3V3_STBY</text>
<text x="103.1" y="122">+3V3_SW</text>
<text x="158.2" y="122.6">LTM4691IY#PBF</text>
<text x="163.7" y="120.1">IC1</text>
<text x="219.5" y="121.3">+1V2_SW</text>
<text x="38.9" y="130.8">PDS1040CTL-13</text>
<text x="44.6" y="128.5">D4</text>
<text x="110" y="131.7">C116</text>
<text x="120.2" y="131.7">C117</text>
<text x="151.9" y="127.7">VIN_1</text>
<text x="151.9" y="130.2">VIN_2</text>
<text x="170.4" y="127.7">VOUT1_1</text>
<text x="170.4" y="130.2">VOUT1_2</text>
<text x="195" y="130" transform="rotate(-90 195 130)">R90</text>
<text x="197.4" y="130" transform="rotate(-90 197.4 130)">10k</text>
<text x="202.7" y="130" transform="rotate(-90 202.7 130)">R91</text>
<text x="205" y="129.9" transform="rotate(-90 205 129.9)">130k</text>
<text x="215.4" y="130.3">C119</text>
<text x="226.8" y="131.5">22uF</text>
<text x="226.9" y="129.2">C121</text>
<text x="35.1" y="137.9">R79</text>
<text x="61.3" y="137.8">R80</text>
<text x="86.5" y="136">+3V3_SW</text>
<text x="109.9" y="134">22uF</text>
<text x="120.1" y="134">22uF</text>
<text x="129.1" y="132.9">R84</text>
<text x="129.1" y="135.2">4k7</text>
<text x="138.6" y="135.3">DNP</text>
<text x="138.7" y="132.8">R86</text>
<text x="151.9" y="137.8">RUN2</text>
<text x="151.9" y="135.3">RUN1</text>
<text x="170.4" y="132.8">VOUT1_3</text>
<text x="175" y="135.3">FB1</text>
<text x="214.2" y="137.9">R93</text>
<text x="215.4" y="132.6">2.7pF</text>
<text x="35" y="140.2">0</text>
<text x="61.2" y="140.4">0</text>
<text x="70.8" y="138.9">R82</text>
<text x="71.1" y="141.2">5m</text>
<text x="78.9" y="139.8">PWR_FLAG</text>
<text x="104.7" y="142.9">GND</text>
<text x="114.9" y="142.9">GND</text>
<text x="151.9" y="142.9">MODE/SYNC</text>
<text x="214.3" y="140.2">100k</text>
<text x="221.6" y="139.1">GND</text>
<text x="68.1" y="148.1">R81</text>
<text x="80.8" y="148.1">R83</text>
<text x="151.9" y="145.5">PGOOD</text>
<text x="170.4" y="145.5">VOUT2_1</text>
<text x="170.4" y="148">VOUT2_2</text>
<text x="210.1" y="146.7">GND</text>
<text x="219.9" y="144.9">+2V5_SW</text>
<text x="68.1" y="150.4">10</text>
<text x="80.8" y="150.4">10</text>
<text x="138.6" y="153.1">DNP</text>
<text x="138.7" y="150.5">R87</text>
<text x="151.9" y="153.1">SGND2</text>
<text x="151.9" y="150.5">SGND1</text>
<text x="170.4" y="150.5">VOUT2_3</text>
<text x="175" y="153.1">FB2</text>
<text x="202.7" y="152.9" transform="rotate(-90 202.7 152.9)">R92</text>
<text x="205" y="152.8" transform="rotate(-90 205 152.8)">120k</text>
<text x="215.2" y="155.5">1pF</text>
<text x="215.4" y="153.2">C120</text>
<text x="226.8" y="154.3">22uF</text>
<text x="226.9" y="152">C122</text>
<text x="69.8" y="160.7">100nF</text>
<text x="70.3" y="158.4">C115</text>
<text x="133.9" y="159.4">GND</text>
<text x="141.5" y="159.4">GND</text>
<text x="156.8" y="160.6" transform="rotate(-90 156.8 160.6)">GND_8</text>
<text x="159.4" y="160.6" transform="rotate(-90 159.4 160.6)">GND_7</text>
<text x="161.9" y="160.6" transform="rotate(-90 161.9 160.6)">GND_6</text>
<text x="164.5" y="160.6" transform="rotate(-90 164.5 160.6)">GND_5</text>
<text x="167" y="160.6" transform="rotate(-90 167 160.6)">GND_4</text>
<text x="169.5" y="160.6" transform="rotate(-90 169.5 160.6)">GND_3</text>
<text x="172.1" y="160.6" transform="rotate(-90 172.1 160.6)">GND_2</text>
<text x="174.6" y="160.6" transform="rotate(-90 174.6 160.6)">GND_1</text>
<text x="214.2" y="160.8">R94</text>
<text x="221.6" y="162">GND</text>
<text x="214.3" y="163.1">30k1</text>
<text x="210.1" y="169.6">GND</text>
<text x="154.2" y="175.9">GND</text>
<text x="27.1" y="182.5">+3V3</text>
<text x="50.1" y="181.7">+3V3_STBY</text>
<text x="35.1" y="189.2">PDS1040CTL-13</text>
<text x="40.8" y="186.9">D3</text>
<text x="31.3" y="196.4">R66</text>
<text x="57.5" y="196.3">R70</text>
<text x="67" y="197.3">R72</text>
<text x="139.3" y="196.9">U13</text>
<text x="173.2" y="195.7">+1V8_STBY</text>
<text x="31.2" y="198.7">0</text>
<text x="57.3" y="198.8">0</text>
<text x="67.3" y="199.7">5m</text>
<text x="83.9" y="198.2">PWR_FLAG</text>
<text x="131.8" y="202.6">VIN</text>
<text x="137" y="199.2">ADM7172</text>
<text x="145.2" y="202.6">VOUT</text>
<text x="64.3" y="206.5">R71</text>
<text x="64.3" y="208.8">10</text>
<text x="77" y="206.5">R73</text>
<text x="77" y="208.8">10</text>
<text x="109.9" y="207.7">22uF</text>
<text x="110" y="205.4">C108</text>
<text x="131.8" y="207.7">EN</text>
<text x="131.8" y="205.1">VIN</text>
<text x="145.2" y="205.1">VOUT</text>
<text x="181.1" y="207.7">22uF</text>
<text x="181.1" y="205.4">C110</text>
<text x="104.7" y="215.3">GND</text>
<text x="131.8" y="212.8">SS</text>
<text x="144.1" y="212.8">SENSE</text>
<text x="159.6" y="210.5">NT1</text>
<text x="175.8" y="215.3">GND</text>
<text x="66" y="219.1">100nF</text>
<text x="66.5" y="216.8">C104</text>
<text x="123.8" y="220.3">1nF</text>
<text x="124" y="217.9">C109</text>
<text x="140.3" y="217.5" transform="rotate(-90 140.3 217.5)">GND</text>
<text x="142.9" y="217.5" transform="rotate(-90 142.9 217.5)">EP</text>
<text x="118.7" y="230.5">GND</text>
<text x="137.7" y="230.5">GND</text>
<text x="70.7" y="246.5">+12V</text>
<text x="75.5" y="254.1">+3V3_STBY</text>
<text x="58.7" y="258.5">J6</text>
<text x="70.4" y="267.4">GND</text>
</g>
<g font-size="1.8" fill="#0f0f0f">
<text x="83.8" y="51.8">12V_for_3V3</text>
<text x="92.7" y="201.6">3V3_1V8_STBY</text>
</g>
<g font-size="1.8" fill="#a90000">
<text x="119.5" y="51.9">A1</text>
<text x="137.3" y="51.9">A5</text>
<text x="119.5" y="56.9">C1</text>
<text x="119.6" y="59.5">E1</text>
<text x="137.3" y="56.9">C5</text>
<text x="137.3" y="59.5">E5</text>
<text x="137.3" y="64.6">D1</text>
<text x="129.3" y="72.3" transform="rotate(-90 129.3 72.3)">A3</text>
<text x="147.5" y="126.8">C1</text>
<text x="147.5" y="129.3">C4</text>
<text x="180.5" y="126.8">E4</text>
<text x="180.6" y="129.3">F3</text>
<text x="180.6" y="131.9">F4</text>
<text x="39.5" y="133.1">1</text>
<text x="45.5" y="137.7" transform="rotate(-90 45.5 137.7)">3</text>
<text x="50.9" y="133.1">2</text>
<text x="147.5" y="136.9">B2</text>
<text x="147.5" y="134.4">B3</text>
<text x="180.5" y="134.4">A3</text>
<text x="147.5" y="142">B4</text>
<text x="147.5" y="149.6">A4</text>
<text x="147.5" y="144.6">B1</text>
<text x="180.5" y="144.6">E1</text>
<text x="180.6" y="147.1">F1</text>
<text x="180.6" y="149.6">F2</text>
<text x="147.5" y="152.2">A1</text>
<text x="180.5" y="152.2">A2</text>
<text x="156" y="164.9" transform="rotate(-90 156 164.9)">E3</text>
<text x="158.5" y="164.9" transform="rotate(-90 158.5 164.9)">E2</text>
<text x="161" y="165" transform="rotate(-90 161 165)">D4</text>
<text x="163.6" y="165" transform="rotate(-90 163.6 165)">D3</text>
<text x="166.1" y="165" transform="rotate(-90 166.1 165)">D2</text>
<text x="168.7" y="165" transform="rotate(-90 168.7 165)">D1</text>
<text x="171.2" y="165" transform="rotate(-90 171.2 165)">C3</text>
<text x="173.7" y="165" transform="rotate(-90 173.7 165)">C2</text>
<text x="35.7" y="191.6">1</text>
<text x="47.1" y="191.6">2</text>
<text x="41.7" y="196.1" transform="rotate(-90 41.7 196.1)">3</text>
<text x="127.8" y="201.7">7</text>
<text x="153.2" y="201.7">1</text>
<text x="127.8" y="206.8">5</text>
<text x="127.8" y="204.3">8</text>
<text x="153.2" y="204.3">2</text>
<text x="127.8" y="211.9">4</text>
<text x="153.2" y="211.9">3</text>
<text x="139.4" y="221.5" transform="rotate(-90 139.4 221.5)">6</text>
<text x="142" y="221.5" transform="rotate(-90 142 221.5)">9</text>
<text x="64.9" y="253.8">1</text>
<text x="64.9" y="256.3">2</text>
<text x="64.9" y="258.9">3</text>
<text x="64.9" y="261.4">4</text>
</g>
<g font-size="1.8" fill="#840084">
<text x="57.8" y="64.1" transform="rotate(-90 57.8 64.1)">25 V</text>
<text x="99.9" y="60.1">25 V</text>
<text x="111.4" y="60.1">25 V</text>
<text x="110.1" y="136.3">10 V</text>
<text x="120.3" y="136.3">10 V</text>
<text x="136.5" y="135.3" transform="rotate(-90 136.5 135.3)">DNP</text>
<text x="226.9" y="133.8">10 V</text>
<text x="33.7" y="140.3" transform="rotate(-90 33.7 140.3)">DNP</text>
<text x="59.1" y="140.3" transform="rotate(-90 59.1 140.3)">DNP</text>
<text x="136.5" y="153" transform="rotate(-90 136.5 153)">DNP</text>
<text x="226.9" y="156.7">10 V</text>
<text x="29.8" y="198.8" transform="rotate(-90 29.8 198.8)">DNP</text>
<text x="55.2" y="198.8" transform="rotate(-90 55.2 198.8)">DNP</text>
<text x="110.1" y="210">10 V</text>
<text x="181.2" y="210">10 V</text>
</g>
<text font-size="1.8" fill="#009600" x="45.7" y="143.2">3V3_SW_M</text>
</svg>
